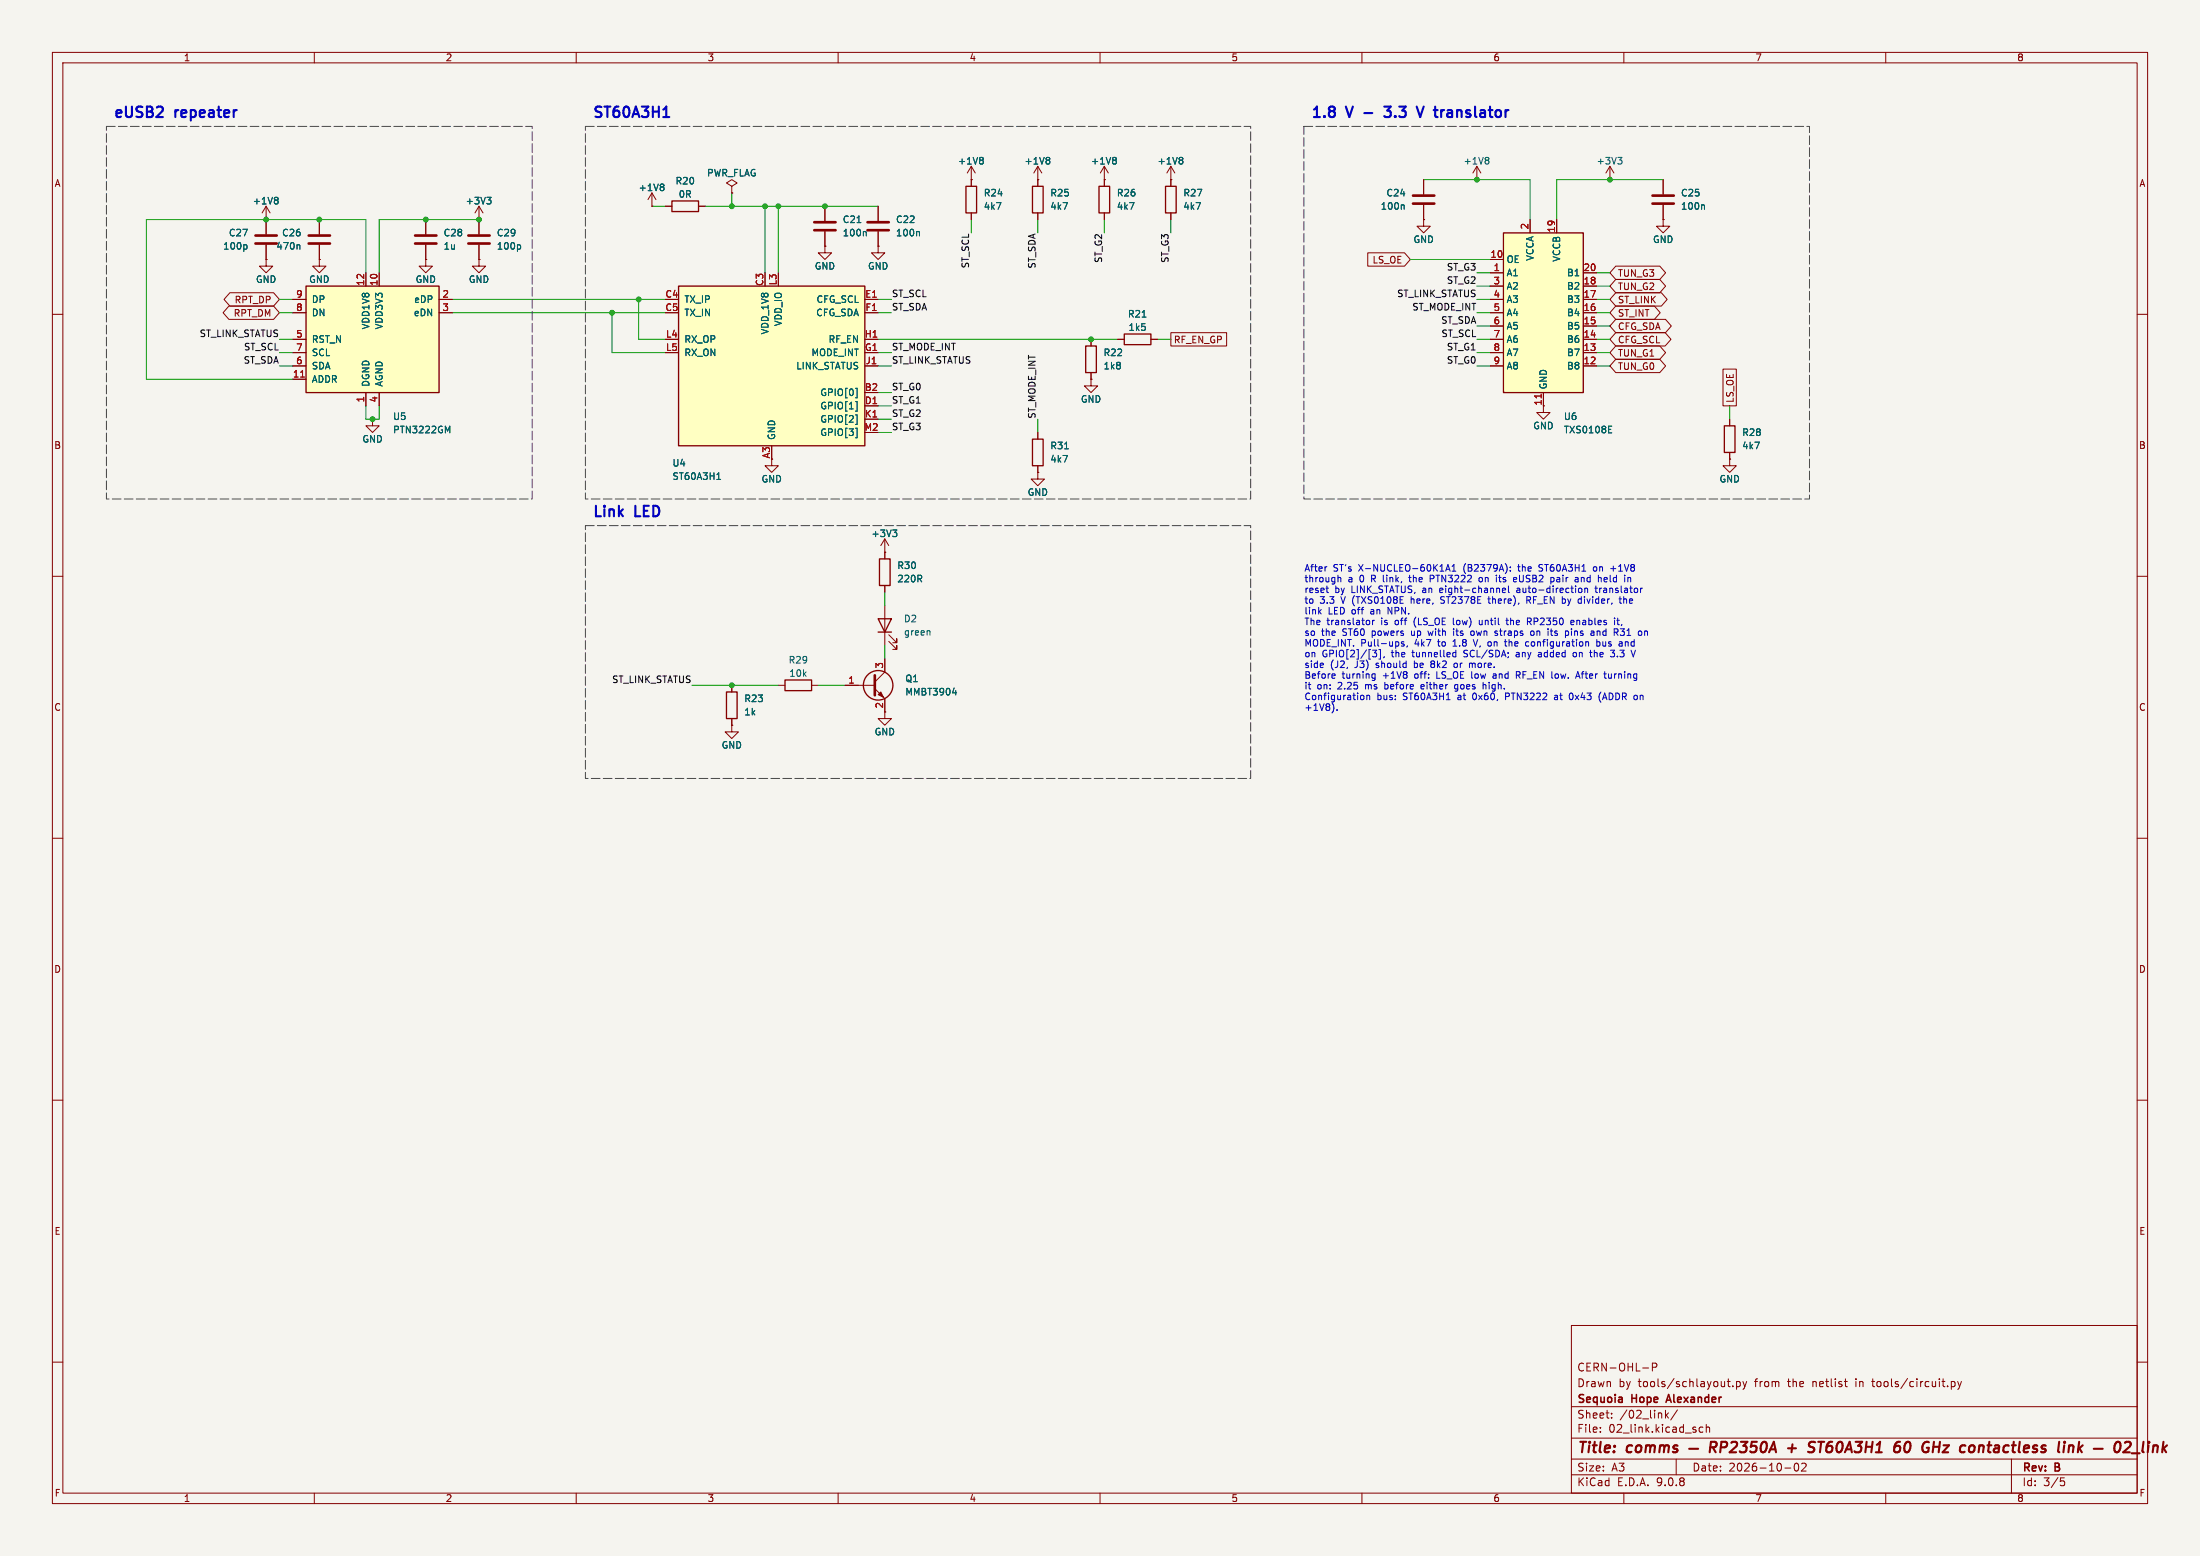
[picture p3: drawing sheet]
<svg xmlns="http://www.w3.org/2000/svg" width="420mm" height="297mm" viewBox="0 0 420 297" stroke-linecap="round" stroke-linejoin="round" font-family="sans-serif">
<path d="M0 0h420v297h-420z" fill="#f5f4ef" stroke="#f5f4ef" stroke-width=".19"/>
<g fill="none" stroke="#840000" stroke-width=".19">
<path d="M10 10h400v277h-400zM12 12h396v273h-396zM60 10v2M110 10v2M160 10v2M210 10v2M260 10v2M310 10v2M360 10v2M139.7 35.6l1-.7-1-.6-1 .6 1 .7v1.2M139.7 36.8h.1M185.4 34.3h.1"/>
<path d="M185.4 31.8l-.7 1.2M185.4 31.8l.8 1.2M185.4 31.8v3.8M198.1 34.3h.1M198.1 31.8l-.7 1.2M198.1 31.8l.8 1.2M198.1 31.8v3.8M210.8 34.3h.1M210.8 31.8v3.8M210.8 31.8l-.7 1.2M210.8 31.8l.8 1.2M223.5 34.3h.1"/>
<path d="M223.5 31.8v3.8M223.5 31.8l-.7 1.2M223.5 31.8l.8 1.2M307.3 34.3h.1M307.3 31.8l-.7 1.2M307.3 31.8l.8 1.2M307.3 31.8v2.5M317.5 34.3v2.8M317.5 39.1v2.8M185.4 40.6v1.3M198.1 40.6v1.3M210.8 40.6v1.3"/>
<path d="M223.5 40.6v1.3M317.5 41.9v1.3h1.3l-1.3 1.3-1.3-1.3h1.3M317.5 41.9h.1M10 60h2M208.3 72.4v1.3h1.2l-1.2 1.2-1.3-1.2h1.3M208.3 72.4h.1M408 60h2M10 110h2M408 110h2M10 160h2M408 160h2M10 210h2"/>
<path d="M408 210h2M300 253h108v32h-108zM10 260h2M300 278.5h108M300 274.5h108M300 268.5h108M305.5 273.2v.2M305.5 272.5v.1M307.7 270.5v.2M307.7 269.8v.1M313.6 261.1h1.1M315.4 261l.8-.1 .1-.2-.1-.4-.2-.1h-.6v1.5"/>
<path d="M317.9 269.2v1.5M318.1 270.1l.4 .6M318.5 269.7l-.6 .6M320 278.5v3M320.2 269.1l-1.3 1.9M325.1 272.5l-.4-.1-.3 .3 .1 .6h.6M325.7 272.5l.2-.1 .4 .1 .1 .9M325.7 271.9v1.5M329.7 263.7h.6M330 264.6l.3 .1M330.8 264.5v.2M331.5 263.8l.4-.1 .3 .3-.1 .6h-.6"/>
<path d="M331.5 263.7v1.5M332.7 263.7l.4 1M333.1 264.7l-.4 .5M333.4 263.7l-.3 1M342.7 279.4l.2-.1a.8 .8 0 0 1 .5 .7 .8 .8 0 0 1-.5 .8l-.2-.2-.2-.4zM343.9 279.4l.6-.1 .2 .1 .1 .3-.9 1.1h.9M352.1 263.7h.6M352.5 264.7h.2M357.3 263.7h.6M372.5 263.8l.4-.1 .3 .3-.1 .6h-.6M372.5 263.7v1.5M373.7 263.7l.4 1"/>
<path d="M374.1 264.7l-.4 .5M374.4 263.7l-.3 1M384 278.5v6.5M408 260h2M60 285v2M110 285v2M160 285v2M210 285v2M260 285v2M300 281.5h108M310 285v2M340.7 280.2h1.2"/>
<path d="M360 285v2M393.4 282.1h.7M393.5 282.7h.4l.3 .2-.2 .6-.5 .1"/>
</g>
<g fill="none" stroke="#840000" stroke-width=".4">
<path d="M322.5 276.5h1.7M326.5 276.3h.8a.55 .55 0 0 0 .4-.5 .55 .55 0 0 0-.3-.6h-.8l-.2 2M327 276.3l.5 .9M328.5 276.3h.8a.55 .55 0 0 0 .4-.5 .55 .55 0 0 0-.3-.6h-.8l-.2 2M330.5 275.4l.3-.2h.5l.3 .2v.4l-.1 .3-1.3 1.1h1.2M332.3 275.2h1.3l-.8 .8 .6 .2-.1 .8-.3 .2h-.6l-.3-.2M335.4 275.2h-1l-.2 1 .3-.2 .7 .1 .1 .2-.1 .7-.3 .2h-.5l-.3-.2M336.4 275.4a.46 .46 0 0 1 .5-.2 .46 .46 0 0 1 .4 .4 1.15 1.15 0 0 1-.8 1.6l-.2-.1a1.54 1.54 0 0 1 .1-1.7zM337.7 277.2l.9-2 .4 2M338 276.6h.9M341.3 276.4h1.6M342.2 275.7l-.2 1.5"/>
<path d="M346.5 275.3a.85 .85 0 0 0-1 .1l-.2 .2M347.1 275.2h1.2M347.7 275.2l-.3 2M363.8 275.4a.46 .46 0 0 1 .5-.2 .46 .46 0 0 1 .4 .4 1.15 1.15 0 0 1-.8 1.6l-.2-.1a1.54 1.54 0 0 1 .1-1.7zM369.1 276.2h1.1M370.3 275.2l-.2 2M371 275.9h1.1l-1.2 1.3h1M378.5 275.9l.2 .3-.1 1M396.9 275.2l-.2 2M397 276.4l.4 .8M397.6 275.9l-.9 .7M405.7 275.4l.3-.2h.4l.3 .2 .1 .4-.2 .3-1.3 1.1h1.3"/>
<path d="M406.9 277.4h1.6M409.2 275.2l-.2 1.7 .2 .3M410.2 275.9l-.2 1.3M410.3 275.2l-.1 .2M411.1 276.1a.49 .49 0 0 1 .8 .1l-.1 1M411.1 275.9l-.1 1.3M413 275.2l-.2 2M413 276.4l.5 .8M413.7 275.9l-.9 .7"/>
</g>
<path d="M318.2 267.3h.7M318.5 266.2l-.5 1.5" fill="none" stroke="#840000" stroke-width=".3"/>
<path d="M187.5 30l.2 .3-.2 .3 .2 .2v.3l-.2 .2M200.2 30l.2 .3-.2 .3 .2 .2v.3l-.2 .2M212.9 30l.2 .3-.2 .3 .2 .2v.3l-.2 .2M225.6 30l.2 .3-.2 .3 .2 .2v.3l-.2 .2M308.9 30h.7l-.4 .5M309.4 30.5l.2 .3v.3l-.2 .2M325.2 39.1l.2 .2v.6" fill="none" stroke="#006464" stroke-width=".19"/>
<path d="M184.4 35.6h2v5h-2zM197.1 35.6h2v5h-2zM209.8 35.6h2v5h-2zM222.5 35.6h2v5h-2z" fill="none" stroke="#840000" stroke-width=".25"/>
<path d="M315.5 37.3h4M315.5 38.9h4" fill="none" stroke="#840000" stroke-width=".51"/>
<path d="M287 44.5h15.3v30.4h-15.3z" fill="#ffffc2"/>
<path d="M128.3 38.4h5v2h-5zM287 44.5h15.3v30.4h-15.3zM329.2 81.3h2v5.1h-2z" fill="none" stroke="#840000" stroke-width=".25"/>
<g fill="none" stroke="#840000" stroke-width=".19">
<path d="M124.5 39.4h.1M124.5 36.8l-.8 1.3M124.5 36.8l.7 1.3M124.5 36.8v2.6M127 39.4h1.3M133.3 39.4h1.3M50.8 41.9v2.8M50.8 46.7v2.8M284.5 49.5h2.5M284.5 52.1h2.5M284.5 54.6h2.5M284.5 57.2h2.5"/>
<path d="M284.5 59.7h2.5M292.1 41.9v2.6M297.2 41.9v2.6M302.3 52.1h2.5M302.3 54.6h2.5M302.3 57.2h2.5M302.3 59.7h2.5M284.5 62.2h2.5M284.5 64.8h2.5M284.5 67.3h2.5M284.5 69.9h2.5M294.6 74.9v3.8h1.3l-1.3 1.3-1.2-1.3h1.2"/>
<path d="M302.3 62.2h2.5M302.3 64.8h2.5M302.3 67.3h2.5M302.3 69.9h2.5M71.1 80v1.3h1.3l-1.3 1.3-1.3-1.3h1.3M71.1 80h.1M330.2 87.6v1.3h1.3l-1.3 1.3-1.3-1.3h1.3M330.2 87.6h.1M330.2 80v1.3M330.2 86.4v1.2M139.7 138.4v1.3h1.3l-1.3 1.3-1.3-1.3h1.3M139.7 138.4h.1"/>
</g>
<path d="M294.2 75.2v.8" fill="none" stroke="#a90000" stroke-width=".19"/>
<path d="M126.5 35.1l.3 .3-.3 .3 .3 .2v.3l-.3 .2M46.9 46.7l.2 .3v.3l-.2 .3M307.1 82h.4M307.1 82.6h.6M307.1 81.4h.6" fill="none" stroke="#006464" stroke-width=".19"/>
<path d="M48.8 45h4M48.8 46.5h4" fill="none" stroke="#840000" stroke-width=".51"/>
<path d="M58.4 54.6h25.4v20.3h-25.4z" fill="#ffffc2"/>
<g fill="none" stroke="#840000" stroke-width=".25">
<path d="M58.4 54.6h25.4v20.3h-25.4zM207.3 66h2v5.1h-2zM214.6 63.8h5.1v2h-5.1zM197.1 83.8h2v5.1h-2zM167.6 118.1h2.6l-1.3 2.6zM167.9 106.7h2v5.1h-2zM138.7 132.1h2v5.1h-2zM149.9 129.8h5v2h-5zM167.6 120.7h2.6"/>
<circle cx="167.6" cy="130.8" r="2.82"/>
</g>
<g fill="none" stroke="#840000" stroke-width=".19">
<path d="M50.8 39.4l-.8 1.2M50.8 39.4l.8 1.2M50.8 39.4v2.5M91.4 39.4l-.7 1.2M91.4 39.4l.8 1.2M91.4 39.4v2.5M157.5 39.4v2.8M167.6 39.4v2.8M50.8 41.9h.1M50.8 49.5v1.3h1.3l-1.3 1.3-1.3-1.3h1.3M50.8 49.5h.1M55.9 57.2h2.5"/>
<path d="M55.9 59.7h2.5M61 41.9v2.8M61 46.7v2.8M69.8 52.1v2.5M72.4 52.1v2.5M83.8 57.2h2.6M83.8 59.7h2.6M91.4 41.9h.1M157.5 44.2v2.8M167.6 44.2v2.8M271.8 41.9v1.3h1.2l-1.2 1.3-1.3-1.3h1.3M271.8 41.9h.1"/>
<path d="M55.9 64.8h2.5M55.9 67.3h2.5M55.9 69.9h2.5M55.9 72.4h2.5M69.8 74.9v2.6M72.4 74.9v2.6M208.3 64.8v1.2M208.3 71.1v1.3M213.4 64.8h1.2M219.7 64.8h1.3M147.3 87.6v1.3h1.3l-1.3 1.3-1.3-1.3h1.3M198.1 90.2v1.2h1.3l-1.3 1.3-1.3-1.3h1.3"/>
<path d="M198.1 90.2h.1M198.1 82.6v1.2M198.1 88.9v1.3M168.9 105.4h.1M168.9 102.9v3.8M168.9 111.8v1.2M168.9 115.6v7.6M168.9 102.9l-.8 1.2M168.9 102.9l.8 1.2M139.7 130.8v1.3M139.7 137.2v1.2M148.6 130.8h1.3"/>
<path d="M154.9 130.8h1.3M161.3 130.8h5.7M167 131.4l1.9 2v3.8h1.3l-1.3 1.2-1.3-1.2h1.3M168.9 125.7v2.6l-1.9 1.9M169.7 122.4l1.5 1.6v-.8v.8h-.8M169.7 121.2l1.5 1.5v-.8v.8h-.8"/>
</g>
<path d="M57.4 72h.7" fill="none" stroke="#a90000" stroke-width=".19"/>
<g fill="none" stroke="#006464" stroke-width=".19">
<path d="M52.9 37.7l.2 .2-.2 .3 .2 .2v.3l-.2 .2M93 37.7h.7l-.4 .4M93.5 38.1l.2 .3v.3l-.2 .2M57.1 46.7l.1 .2v.7M163.6 42.5h.7M165.2 44.2l.2 .2v.6M175.3 44.2l.2 .2v.6M218 60.5h.8M85.4 82.3l.5-.9v1.2M203.2 85.7h.8M170.4 101.2h.8l-.4 .4M171 101.6l.2 .3v.3l-.2 .2"/>
<path d="M177.5 120.4v.8M181.8 132.2h.8M182.4 131.8v.9"/>
</g>
<path d="M58.9 45h4.1M58.9 46.5h4.1M155.4 42.4h4.1M155.4 43.9h4.1M165.6 42.4h4.1M165.6 43.9h4.1M167 128.9v3.8" fill="none" stroke="#840000" stroke-width=".51"/>
<path d="M167.6 132.6l.5-.5 .6 1z" fill="#840000" stroke="#840000" stroke-width=".19"/>
<path d="M129.5 54.6h35.6v30.5h-35.6z" fill="#ffffc2"/>
<path d="M129.5 54.6h35.6v30.5h-35.6z" fill="none" stroke="#840000" stroke-width=".25"/>
<g fill="none" stroke="#840000" stroke-width=".19">
<path d="M124.5 39.4h.1M127 39.4h1.3M133.3 39.4h1.3M139.7 36.8h.1M157.5 39.4v2.8M167.6 39.4v2.8M185.4 34.3h.1M185.4 34.3v1.3M198.1 34.3h.1M198.1 34.3v1.3M210.8 34.3h.1M210.8 34.3v1.3"/>
<path d="M223.5 34.3h.1M223.5 34.3v1.3M271.8 34.3v2.8M271.8 39.1v2.8M281.9 34.3h.1M281.9 31.8l-.7 1.2M281.9 31.8l.8 1.2M281.9 31.8v2.5M317.5 34.3v2.8M317.5 39.1v2.8M43.7 58.4h8.5l1.1 1.3-1.1 1.3h-8.5l-1.1-1.3zM43.9 55.9h8.3l1.1 1.3-1.1 1.2h-8.3l-1.1-1.2z"/>
<path d="M50.8 49.5h.1M50.8 41.9h.1M50.8 41.9v2.8M50.8 46.7v2.8M55.9 57.2h2.5M55.9 59.7h2.5M61 49.5v1.3h1.2l-1.2 1.3-1.3-1.3h1.3M61 49.5h.1M61 41.9v2.8M61 46.7v2.8M69.8 52.1v2.5M72.4 52.1v2.5"/>
<path d="M81.3 49.5v1.3h1.2l-1.2 1.3-1.3-1.3h1.3M81.3 49.5h.1M81.3 41.9v2.8M81.3 46.7v2.8M83.8 57.2h2.6M83.8 59.7h2.6M91.4 49.5v1.3h1.3l-1.3 1.3-1.2-1.3h1.2M91.4 49.5h.1M91.4 41.9h.1M91.4 41.9v2.8M91.4 46.7v2.8M157.5 47v1.3h1.2l-1.2 1.2-1.3-1.2h1.3"/>
<path d="M157.5 47h.1M157.5 44.2v2.8M165.1 57.2h2.5M165.1 59.7h2.5M167.6 47v1.3h1.3l-1.3 1.2-1.2-1.2h1.2M167.6 47h.1M167.6 44.2v2.8M185.4 40.6v1.3M198.1 40.6v1.3M210.8 40.6v1.3M223.5 40.6v1.3M261.1 48.3h7l1.1 1.2-1.1 1.3h-7z"/>
<path d="M271.8 41.9h.1M284.5 57.2h2.5M284.5 59.7h2.5M284.5 49.5h2.5M284.5 52.1h2.5M284.5 54.6h2.5M292.1 41.9v2.6M297.2 41.9v2.6M302.3 57.2h2.5M302.3 59.7h2.5M302.3 52.1h2.5M302.3 54.6h2.5"/>
<path d="M308.5 58.4h7.3l1.1 1.3-1.1 1.3h-7.3l-1.2-1.3zM308.5 50.8h8.4l1.1 1.3-1.1 1.2h-8.4l-1.2-1.2zM308.5 55.9h8.7l1.1 1.3-1.1 1.2h-8.7l-1.2-1.2zM308.5 53.3h8.4l1.1 1.3-1.1 1.3h-8.4l-1.2-1.3zM317.5 41.9h.1M55.9 64.8h2.5M55.9 69.9h2.5M55.9 67.3h2.5M55.9 72.4h2.5M69.8 74.9v2.6M72.4 74.9v2.6M165.1 64.8h2.5"/>
<path d="M165.1 69.9h2.5M165.1 77.5h2.5M208.3 72.4h.1M208.3 64.8v1.2M208.3 71.1v1.3M213.4 64.8h1.2M219.7 64.8h1.3M223.5 63.5h10.7v2.5h-10.7zM284.5 64.8h2.5M284.5 69.9h2.5M284.5 67.3h2.5M284.5 62.2h2.5"/>
<path d="M294.6 74.9v2.6M302.3 64.8h2.5M302.3 69.9h2.5M302.3 67.3h2.5M302.3 62.2h2.5M308.5 68.6h8.4l1.1 1.3-1.1 1.2h-8.4l-1.2-1.2zM308.5 61h9.4l1.2 1.2-1.2 1.3h-9.4l-1.2-1.3zM308.5 63.5h9.4l1.1 1.3-1.1 1.2h-9.4l-1.2-1.2zM308.5 66h8.4l1.1 1.3-1.1 1.3h-8.4l-1.2-1.3zM328.9 70.5h2.6v7h-2.6zM71.1 80h.1M165.1 80h2.5"/>
<path d="M198.1 90.2h.1M198.1 82.6v1.2M198.1 88.9v1.3M330.2 87.6h.1M330.2 80v1.3M330.2 86.4v1.2M168.9 105.4h.1M168.9 105.4v1.3M168.9 111.8v1.2M139.7 138.4h.1M139.7 130.8v1.3M139.7 137.2v1.2"/>
<path d="M161.3 130.8h2.5M168.9 125.7v2.6M168.9 133.4v2.5"/>
</g>
<g fill="none" stroke="#006464" stroke-width=".19">
<path d="M52.9 37.7l.2 .2-.2 .3 .2 .2v.3l-.2 .2M93 37.7h.7l-.4 .4M93.5 38.1l.2 .3v.3l-.2 .2M126.5 35.1l.3 .3-.3 .3 .3 .2v.3l-.3 .2M187.5 30l.2 .3-.2 .3 .2 .2v.3l-.2 .2M200.2 30l.2 .3-.2 .3 .2 .2v.3l-.2 .2M212.9 30l.2 .3-.2 .3 .2 .2v.3l-.2 .2M225.6 30l.2 .3-.2 .3 .2 .2v.3l-.2 .2M267.9 39.1l.2 .2v.6M284 30l.2 .3-.2 .3 .2 .2v.3l-.2 .2M325.2 39.1l.2 .2v.6M46.9 46.7l.2 .3v.3l-.2 .3"/>
<path d="M57.1 46.7l.1 .2v.7M99.1 46.7l.3 .3v.3l-.3 .3M163.6 42.5h.7M165.2 44.2l.2 .2v.6M175.3 44.2l.2 .2v.6M163.3 74.1h.3v1.8h-.3M163.3 76.7h.3v1.8h-.3M163.3 79.2h.3v1.8h-.3M218 60.5h.8M85.4 82.3l.5-.9v1.2M136.8 91.5h.8M137.1 90.4l.1-.2v1.3"/>
<path d="M163.3 81.7h.3v1.9h-.3M203.2 85.7h.8M307.1 82h.4M307.1 82.6h.6M307.1 81.4h.6M170.4 101.2h.8l-.4 .4M171 101.6l.2 .3v.3l-.2 .2M181.8 132.2h.8M182.4 131.8v.9"/>
</g>
<path d="M269.7 37.3h4.1M269.7 38.9h4.1M79.2 45h4.1M79.2 46.5h4.1M89.4 45h4.1M89.4 46.5h4.1" fill="none" stroke="#840000" stroke-width=".51"/>
<g fill="none" stroke="#009600" stroke-width=".19">
<path d="M124.5 39.4h2.5M134.6 39.4h33M139.7 36.8v2.6M146 39.4v12.7M148.6 39.4v12.7M271.8 34.3h20.3v7.6M317.5 34.3h-20.3v7.6M53.3 59.7h2.6M53.3 57.2h2.6M69.8 52.1v-10.2h-41.9v30.5h28M86.4 59.7h40.6M86.4 57.2h40.6"/>
<path d="M91.4 41.9h-19v10.2M116.8 59.7v7.6h10.2M121.9 57.2v7.6h5.1M167.6 59.7h2.6M167.6 57.2h2.6M185.4 41.9v2.6M198.1 41.9v2.6M210.8 41.9v2.6M223.5 41.9v2.6M269.2 49.5h15.3M281.9 59.7h2.6M281.9 57.2h2.6"/>
<path d="M281.9 52.1h2.6M281.9 54.6h2.6M304.8 59.7h2.5M304.8 57.2h2.5M304.8 52.1h2.5M304.8 54.6h2.5M53.3 64.8h2.6M53.3 69.9h2.6M53.3 67.3h2.6M69.8 77.5v2.5h2.6v-2.5M167.6 74.9h2.6M167.6 64.8h45.8"/>
<path d="M167.6 69.9h2.6M167.6 67.3h2.6M167.6 77.5h2.6M221 64.8h2.5M281.9 64.8h2.6M281.9 69.9h2.6M281.9 67.3h2.6M281.9 62.2h2.6M304.8 64.8h2.5M304.8 69.9h2.5M304.8 67.3h2.5M304.8 62.2h2.5"/>
<path d="M330.2 77.5v2.5M167.6 80h2.6M167.6 82.6h2.6M198.1 80v2.6M168.9 113v2.6M132.1 130.8h16.5M156.2 130.8h5.1M168.9 123.2v2.5"/>
</g>
<path d="M126.6 22.3h1.2M264.3 20.3h1.2l-.7 .8 .5 .1M264.3 22.2l.2 .1 .8-.1M270.5 20.3l.6 2 .7-2M276.4 21.7v.5" fill="none" stroke="#0000c2" stroke-width=".4"/>
<g fill="none" stroke="#0000c2" stroke-width=".19">
<path d="M251.9 116.7l.3 .5M252.2 116.4l-.5 .4M253.2 108.2h.1M253.4 113.1h.2M255.4 109.8v1.3M255.4 110.3l.2-.1 .3 .1 .1 .8M261.2 118.4l.3 .2v.4l-.3 .2M262 118.4v.8M262.4 118.4l-.4 .2M268.9 110.2h.5M269.1 109.8l.1 1.2M273 109.8v1.3"/>
<path d="M273 110.5h.5M275 115.1l.2 .1M276 109l.4-1.2 .4 1.2M276.1 108.7h.6M277.2 109h.7M277.2 108.1l.4-.3v1.2M277.4 118v1.1l.2 .1M282.4 110.3v.6l.2 .2 .3-.1M282.4 118.4v.7l.4 .1M284.2 113.9v1.1l.3 .2M286.3 109.8v1.1l.2 .2M286.8 112.7l.6-.1v-.3h-.4l-.2 .1 .1 .7h.5"/>
<path d="M287.5 118.4h.5M287.7 118v1.1l.3 .1M288 111.8v1.1l.1 .2M288.3 108.9v.1M288.3 108.2v.2M289.1 110.2l.4 .1v.2l-.6 .1M289.5 111l-.4 .1M289.7 112.6l-.2 .2 .2 .3M289.7 112.3h-.1M291.5 113.9v1.3M291.6 118h.5l.2 .2-.1 .4h-.6M291.8 114.6l.4 .6"/>
<path d="M291.9 118.6l.4 .6M292.1 114.5l-.6 .1M293.8 109h.2M294 107.8l-.2 .2 .2 .4M296.6 110.3l.1 .2-.1 .5M297.2 110.6v.4M299.9 118.8l.6-.1-.1-.2-.3-.1-.2 .2v.6h.5M301.2 110.3l.1 .8M301.3 111l-.2 .1M301.3 110.5l-.2 .1M301.4 112.4l.4-.1 .2 .2-.1 .6h-.3l-.2-.1M301.9 110.2v.9"/>
<path d="M302.1 110.2l-.2 .1M302.5 112.4l.2-.1h.3l.1 .8M302.5 112.3v.8M304.5 112.3h.5M304.6 108.2h-.3l-.1 .2v.5l.4 .1M304.7 111.8v1.1l.3 .2M306.8 110.3l-.4-.1-.2 .2 .1 .6h.5M306.8 110.5l-.6 .1M307.5 108.5h1M308.2 118v.1M308.2 118.4v.8M308.6 118.4h.5"/>
<path d="M308.8 118v1.1l.3 .1M309.1 114.3h.5M309.3 113.9v1.1l.3 .2M310 113.9v1.3M310.3 114.3l-.3 .1M310.9 110.2l.4 .2v.7M313.4 112.3h.1M254.8 129.4l-.3 .1M254.9 128.8v.1l-.6 .1M255.2 135.5v.1M259.8 132.8l.3-.1 .3 .3-.1 .5h-.5M260.9 132.8l.2-.1 .3 .1 .1 .8"/>
<path d="M260.9 132.7v.9M262 129.4h.5M262 128.7h.5M262.5 128.6v1l-.1 .2-.3 .1M262.7 124.7l.1 .4-.1 .2h-.6M263.5 124v1.8h-.3M264.3 125.3l-.2 .3M267.5 122.7l.1 .2 .5 .2-.2 .2h-.4M268.7 123.3l-.1 .2M271.5 130.7l-.2 .1v.5l.2 .2M271.9 131l-.6 .1M272.6 120.4l.2 .9"/>
<path d="M273.1 126.4l.3 .3-.2 .1-.1 .4 .3 .2M277.4 123.3h.7M277.5 120v.1M277.5 120.4v.9M277.5 122.4h-.1M277.6 124.5l.3 .1M277.7 131.9h.3M277.9 125.3l-.3 .1M277.9 124.1v1.3M277.9 130.7l-.2 .2v.4l.1 .2h.4M278 126.6h-.3l-.1 .2v.5l.4 .1M280.8 120.6v.6l.2 .1 .3-.1"/>
<path d="M281 126.6l.1 .2M281.3 122.1l.4 1.2M283.1 130.2v1.3M283.3 130.7l-.2 .1M283.5 130.7l.2 .1M285.4 128.6l-.3 .1M285.5 129h-.3l-.2 .2 .1 .2 .4 .1M285.5 120.9h.3l.1 .2-.4 .2M285.5 120.4l.3 .1M287.4 123.2l.3 .1M287.4 132.3v1.3M287.4 133h.5"/>
<path d="M289.6 124.5l-.1 .1M289.6 124.9l-.2 .2 .2 .3M289.8 128.9l.4 .6M290.1 128.3l-.6-.1v1.3M290.1 128.8l-.6 .1M291.4 123.3h.4M292.3 120.6l.1-.2 .4 .2 .1 .4-.2 .2-.3 .1-.1-.1zM294.1 124.9h-.3l-.1 .2v.2l.4 .1M295.9 120.4h.5M296.1 120v1.1l.3 .2M297.2 132.7l-.4 .1M297.2 133.1h-.3l-.2 .2 .1 .2 .4 .1"/>
<path d="M299.6 133.3l.3 .3 .2-.1M300 120v.1M300 120.4v.9M300.1 132.3h-.2l-.3 .2M300.4 124.7v.6l.1 .1 .3-.1M300.8 129.5l.4-1.3 .4 1.3M300.9 129.1h.6M303.3 122.7v.6M303.4 124.5h.5M303.6 124.1v1.1M303.8 125.4h.1M304.8 122.5h.4l.2 .2-.1 .6h-.5"/>
<path d="M304.8 122.1v1.2M304.9 120.4v.9M305.3 120.4l-.4 .2M305.6 132.1a1.46 1.46 0 0 0 0 1.9M306.4 132.3l-.5 1.3M307.1 128.6v.7l.3 .2M308.2 124.1l-.4 .5 .4 .1v.4l-.2 .3h-.4M309.3 121.2l.2 .1 .5-.1M309.3 120h.8M309.6 122.5l.1 .8M309.7 123.3h-.1M309.7 122.8l-.1 .1"/>
<path d="M309.9 120.5l.1 .1M312.2 124.1l-.4 1.3M314 120.6l.2-.2 .3 .1v.8M314 120.4v.9"/>
</g>
<path d="M20.3 24.1h81.3v71.2h-81.3zM111.8 24.1h127v71.2h-127zM248.9 24.1h96.5v71.2h-96.5zM111.8 100.3h127v48.3h-127z" fill="none" stroke="#484848" stroke-width=".19" stroke-dasharray="1.7 .6"/>
<path d="M57.4 72h.7M294.2 75.2v.8" fill="none" stroke="#a90000" stroke-width=".19"/>
<g fill="#009600" stroke="#009600" stroke-width=".19">
<circle cx="208.3" cy="64.8" r=".46"/>
<circle cx="281.9" cy="34.3" r=".46"/>
<circle cx="121.9" cy="57.2" r=".46"/>
<circle cx="139.7" cy="39.4" r=".46"/>
<circle cx="146" cy="39.4" r=".46"/>
<circle cx="148.6" cy="39.4" r=".46"/>
<circle cx="139.7" cy="130.8" r=".46"/>
<circle cx="61" cy="41.9" r=".46"/>
<circle cx="50.8" cy="41.9" r=".46"/>
<circle cx="307.3" cy="34.3" r=".46"/>
<circle cx="157.5" cy="39.4" r=".46"/>
<circle cx="81.3" cy="41.9" r=".46"/>
<circle cx="71.1" cy="80" r=".46"/>
<circle cx="116.8" cy="59.7" r=".46"/>
<circle cx="91.4" cy="41.9" r=".46"/>
</g>
<g font-size="2.8" fill="#0000c2">
<text x="21.6" y="22.6">eUSB2</text>
<text x="33.5" y="22.6">repeater</text>
<text x="113" y="22.6">ST60A3H1</text>
<text x="250.2" y="22.6">1.8</text>
<text x="257.3" y="22.6">V</text>
<text x="261.3" y="22.6">-</text>
<text x="266.1" y="22.6">3.3</text>
<text x="273.2" y="22.6">V</text>
<text x="277.2" y="22.6">translator</text>
<text x="113" y="98.8">Link</text>
<text x="121.4" y="98.8">LED</text>
</g>
<g font-size="2.8" fill="#840000">
<text x="301" y="277.9">Title:</text>
<text x="310.6" y="277.9">comms</text>
<text x="343.7" y="277.9">+</text>
<text x="348.5" y="277.9">ST60A3H1</text>
<text x="365.7" y="277.9">60</text>
<text x="371.8" y="277.9">GHz</text>
<text x="379.9" y="277.9">contactless</text>
<text x="399.3" y="277.9">link</text>
</g>
<g font-size="2.1" fill="#840000">
<text x="301" y="262">CERN-OHL-P</text>
<text x="301" y="268.2">Sequoia</text>
<text x="301" y="265">Drawn</text>
<text x="309" y="265">by</text>
<text x="311.6" y="268.2">Hope</text>
<text x="312.8" y="265">tools/schlayout.py</text>
<text x="318.9" y="268.2">Alexander</text>
<text x="335.2" y="265">from</text>
<text x="341.6" y="265">the</text>
<text x="346.4" y="265">netlist</text>
<text x="354.8" y="265">in</text>
<text x="358.2" y="265">tools/circuit.py</text>
<text x="301" y="273.7">File:</text>
<text x="301" y="271">Sheet:</text>
<text x="307.1" y="273.7">02_link.kicad_sch</text>
<text x="309.2" y="271">/02_link/</text>
<text x="301" y="281.1">Size:</text>
<text x="307.6" y="281.1">A3</text>
<text x="323" y="281.1">Date:</text>
<text x="330" y="281.1">2026-10-02</text>
<text x="386" y="281.3">Rev:</text>
<text x="392.4" y="281.3">B</text>
<text x="301" y="283.9">KiCad</text>
<text x="308.7" y="283.9">E.D.A.</text>
<text x="316.3" y="283.9">9.0.8</text>
<text x="386" y="283.9">Id:</text>
<text x="390.1" y="283.9">3/5</text>
</g>
<g font-size="1.8" fill="#840000">
<text x="35" y="11.9">1</text>
<text x="85" y="11.9">2</text>
<text x="135" y="11.9">3</text>
<text x="185" y="11.9">4</text>
<text x="235" y="11.9">5</text>
<text x="285" y="11.9">6</text>
<text x="335" y="11.9">7</text>
<text x="385" y="11.9">8</text>
<text x="10.3" y="35.9">A</text>
<text x="408.3" y="35.9">A</text>
<text x="261.9" y="50.5">LS_OE</text>
<text x="308.8" y="53">TUN_G3</text>
<text x="44.7" y="58.1">RPT_DP</text>
<text x="308.8" y="58.1">ST_LINK</text>
<text x="308.8" y="55.6">TUN_G2</text>
<text x="44.5" y="60.6">RPT_DM</text>
<text x="224" y="65.7">RF_EN_GP</text>
<text x="308.8" y="60.6">ST_INT</text>
<text x="308.8" y="63.2">CFG_SDA</text>
<text x="308.8" y="65.7">CFG_SCL</text>
<text x="308.8" y="70.8">TUN_G0</text>
<text x="308.8" y="68.3">TUN_G1</text>
<text x="331.2" y="77" transform="rotate(-90 331.2 77)">LS_OE</text>
<text x="10.3" y="85.9">B</text>
<text x="147.1" y="87.6" transform="rotate(-90 147.1 87.6)">A3</text>
<text x="408.2" y="85.9">B</text>
<text x="10.3" y="135.9">C</text>
<text x="168.7" y="135.3" transform="rotate(-90 168.7 135.3)">2</text>
<text x="408.2" y="135.9">C</text>
<text x="10.3" y="185.9">D</text>
<text x="408.2" y="185.9">D</text>
<text x="10.3" y="235.9">E</text>
<text x="408.3" y="235.9">E</text>
<text x="10.3" y="285.9">F</text>
<text x="35" y="286.9">1</text>
<text x="85" y="286.9">2</text>
<text x="135" y="286.9">3</text>
<text x="185" y="286.9">4</text>
<text x="235" y="286.9">5</text>
<text x="285" y="286.9">6</text>
<text x="335" y="286.9">7</text>
<text x="385" y="286.9">8</text>
<text x="408.3" y="285.9">F</text>
</g>
<g font-size="1.8" fill="#006464">
<text x="128.9" y="35.4">R20</text>
<text x="134.9" y="33.9">PWR_FLAG</text>
<text x="182.8" y="31.6">+1V8</text>
<text x="195.5" y="31.6">+1V8</text>
<text x="208.2" y="31.6">+1V8</text>
<text x="220.9" y="31.6">+1V8</text>
<text x="279.3" y="31.6">+1V8</text>
<text x="304.7" y="31.6">+3V3</text>
<text x="48.2" y="39.2">+1V8</text>
<text x="88.8" y="39.2">+3V3</text>
<text x="121.8" y="36.7">+1V8</text>
<text x="129.5" y="37.9">0R</text>
<text x="187.7" y="40.2">4k7</text>
<text x="187.7" y="37.7">R24</text>
<text x="200.4" y="40.2">4k7</text>
<text x="200.4" y="37.7">R25</text>
<text x="213.1" y="40.2">4k7</text>
<text x="213.1" y="37.7">R26</text>
<text x="225.8" y="40.2">4k7</text>
<text x="225.8" y="37.7">R27</text>
<text x="263.5" y="40.2">100n</text>
<text x="264.6" y="37.7">C24</text>
<text x="320.8" y="40.2">100n</text>
<text x="320.8" y="37.7">C25</text>
<text x="42.5" y="47.9">100p</text>
<text x="43.6" y="45.3">C27</text>
<text x="52.7" y="47.9">470n</text>
<text x="53.8" y="45.3">C26</text>
<text x="84.6" y="47.9">1u</text>
<text x="84.6" y="45.3">C28</text>
<text x="94.8" y="47.9">100p</text>
<text x="94.8" y="45.3">C29</text>
<text x="160.8" y="45.3">100n</text>
<text x="160.8" y="42.8">C21</text>
<text x="171" y="45.3">100n</text>
<text x="171" y="42.8">C22</text>
<text x="269.7" y="46.6">GND</text>
<text x="315.5" y="46.6">GND</text>
<text x="155.4" y="51.7">GND</text>
<text x="165.6" y="51.7">GND</text>
<text x="287.5" y="50.4">OE</text>
<text x="287.5" y="52.9">A1</text>
<text x="293" y="49.9" transform="rotate(-90 293 49.9)">VCCA</text>
<text x="298" y="50.1" transform="rotate(-90 298 50.1)">VCCB</text>
<text x="299.1" y="52.9">B1</text>
<text x="48.8" y="54.2">GND</text>
<text x="58.9" y="54.2">GND</text>
<text x="59.4" y="58">DP</text>
<text x="79" y="58">eDP</text>
<text x="79.2" y="54.2">GND</text>
<text x="89.4" y="54.2">GND</text>
<text x="130.6" y="58">TX_IP</text>
<text x="155.8" y="58">CFG_SCL</text>
<text x="287.5" y="55.5">A2</text>
<text x="287.5" y="58">A3</text>
<text x="299.1" y="55.5">B2</text>
<text x="299.1" y="58">B3</text>
<text x="59.4" y="60.6">DN</text>
<text x="59.4" y="65.6">RST_N</text>
<text x="70.7" y="63" transform="rotate(-90 70.7 63)">VDD1V8</text>
<text x="73.3" y="63" transform="rotate(-90 73.3 63)">VDD3V3</text>
<text x="78.9" y="60.6">eDN</text>
<text x="130.6" y="60.6">TX_IN</text>
<text x="130.6" y="65.6">RX_OP</text>
<text x="146.9" y="63.9" transform="rotate(-90 146.9 63.9)">VDD_1V8</text>
<text x="149.5" y="62.4" transform="rotate(-90 149.5 62.4)">VDD_IO</text>
<text x="155.7" y="60.6">CFG_SDA</text>
<text x="158.1" y="65.6">RF_EN</text>
<text x="215.2" y="60.8">R21</text>
<text x="215.3" y="63.3">1k5</text>
<text x="287.5" y="60.6">A4</text>
<text x="287.5" y="63.1">A5</text>
<text x="287.5" y="65.6">A6</text>
<text x="299.1" y="60.6">B4</text>
<text x="299.1" y="63.1">B5</text>
<text x="299.1" y="65.6">B6</text>
<text x="59.4" y="68.2">SCL</text>
<text x="59.4" y="70.7">SDA</text>
<text x="130.6" y="68.2">RX_ON</text>
<text x="151.9" y="70.7">LINK_STATUS</text>
<text x="154.8" y="68.2">MODE_INT</text>
<text x="210.6" y="70.7">1k8</text>
<text x="210.6" y="68.2">R22</text>
<text x="287.5" y="68.2">A7</text>
<text x="287.5" y="70.7">A8</text>
<text x="299.1" y="68.2">B7</text>
<text x="299.1" y="70.7">B8</text>
<text x="59.4" y="73.3">ADDR</text>
<text x="70.7" y="73.9" transform="rotate(-90 70.7 73.9)">DGND</text>
<text x="73.3" y="73.9" transform="rotate(-90 73.3 73.9)">AGND</text>
<text x="156.5" y="75.8">GPIO[0]</text>
<text x="206.2" y="77.1">GND</text>
<text x="295.5" y="74.4" transform="rotate(-90 295.5 74.4)">GND</text>
<text x="74.9" y="82.9">PTN3222GM</text>
<text x="74.9" y="80.4">U5</text>
<text x="156.5" y="78.3">GPIO[1]</text>
<text x="156.5" y="80.9">GPIO[2]</text>
<text x="156.5" y="83.4">GPIO[3]</text>
<text x="292.6" y="82.1">GND</text>
<text x="298.5" y="80.4">U6</text>
<text x="298.5" y="82.9">TXS0108E</text>
<text x="332.5" y="83.4">R28</text>
<text x="69.1" y="84.7">GND</text>
<text x="128.3" y="89.3">U4</text>
<text x="148.2" y="84.1" transform="rotate(-90 148.2 84.1)">GND</text>
<text x="200.4" y="88.5">4k7</text>
<text x="200.4" y="86">R31</text>
<text x="332.5" y="86">4k7</text>
<text x="128.3" y="91.8">ST60A3H1</text>
<text x="145.3" y="92.3">GND</text>
<text x="196.1" y="94.8">GND</text>
<text x="328.2" y="92.3">GND</text>
<text x="166.3" y="102.7">+3V3</text>
<text x="171.2" y="111.4">220R</text>
<text x="171.2" y="108.8">R30</text>
<text x="172.5" y="119">D2</text>
<text x="172.5" y="121.5">green</text>
<text x="150.5" y="126.8">R29</text>
<text x="150.6" y="129.4">10k</text>
<text x="172.7" y="130.4">Q1</text>
<text x="142" y="134.2">R23</text>
<text x="142" y="136.8">1k</text>
<text x="172.7" y="132.9">MMBT3904</text>
<text x="137.7" y="143.1">GND</text>
<text x="166.9" y="140.6">GND</text>
</g>
<g font-size="1.8" fill="#a90000">
<text x="291.8" y="43.9" transform="rotate(-90 291.8 43.9)">2</text>
<text x="296.9" y="44.5" transform="rotate(-90 296.9 44.5)">19</text>
<text x="284.4" y="49.3">10</text>
<text x="285" y="51.8">1</text>
<text x="302.2" y="51.8">20</text>
<text x="56.4" y="56.9">9</text>
<text x="56.4" y="59.4">8</text>
<text x="69.6" y="54.7" transform="rotate(-90 69.6 54.7)">12</text>
<text x="72.1" y="54.7" transform="rotate(-90 72.1 54.7)">10</text>
<text x="84.4" y="56.9">2</text>
<text x="84.4" y="59.4">3</text>
<text x="126.9" y="56.9">C4</text>
<text x="126.9" y="59.4">C5</text>
<text x="145.8" y="54.7" transform="rotate(-90 145.8 54.7)">C3</text>
<text x="148.3" y="54.6" transform="rotate(-90 148.3 54.6)">L3</text>
<text x="165.1" y="56.9">E1</text>
<text x="165.1" y="59.4">F1</text>
<text x="285" y="54.4">3</text>
<text x="285" y="56.9">4</text>
<text x="285" y="59.4">5</text>
<text x="302.2" y="54.4">18</text>
<text x="302.2" y="56.9">17</text>
<text x="302.2" y="59.4">16</text>
<text x="56.4" y="64.5">5</text>
<text x="127" y="64.5">L4</text>
<text x="165" y="64.5">H1</text>
<text x="285" y="62">6</text>
<text x="285" y="64.5">7</text>
<text x="302.2" y="62">15</text>
<text x="302.2" y="64.5">14</text>
<text x="56.4" y="67.1">7</text>
<text x="56.4" y="69.6">6</text>
<text x="127" y="67.1">L5</text>
<text x="165" y="67.1">G1</text>
<text x="165.2" y="69.6">J1</text>
<text x="285" y="67.1">8</text>
<text x="285" y="69.6">9</text>
<text x="302.2" y="67.1">13</text>
<text x="302.2" y="69.6">12</text>
<text x="55.8" y="72.1">11</text>
<text x="69.6" y="76.9" transform="rotate(-90 69.6 76.9)">1</text>
<text x="72.1" y="76.9" transform="rotate(-90 72.1 76.9)">4</text>
<text x="165" y="74.7">B2</text>
<text x="165" y="77.2">D1</text>
<text x="294.4" y="77.5" transform="rotate(-90 294.4 77.5)">11</text>
<text x="164.9" y="82.3">M2</text>
<text x="165" y="79.8">K1</text>
<text x="161.9" y="130.6">1</text>
<text x="168.7" y="127.7" transform="rotate(-90 168.7 127.7)">3</text>
</g>
<g font-size="1.8" fill="#0f0f0f">
<text x="185.1" y="51.3" transform="rotate(-90 185.1 51.3)">ST_SCL</text>
<text x="197.8" y="51.4" transform="rotate(-90 197.8 51.4)">ST_SDA</text>
<text x="210.5" y="50.3" transform="rotate(-90 210.5 50.3)">ST_G2</text>
<text x="223.2" y="50.3" transform="rotate(-90 223.2 50.3)">ST_G3</text>
<text x="276.1" y="51.7">ST_G3</text>
<text x="170.2" y="59.3">ST_SDA</text>
<text x="170.2" y="56.8">ST_SCL</text>
<text x="266.6" y="56.8">ST_LINK_STATUS</text>
<text x="269.5" y="59.3">ST_MODE_INT</text>
<text x="276.1" y="54.3">ST_G2</text>
<text x="38" y="64.4">ST_LINK_STATUS</text>
<text x="275" y="61.9">ST_SDA</text>
<text x="275.1" y="64.4">ST_SCL</text>
<text x="46.4" y="69.5">ST_SDA</text>
<text x="46.5" y="67">ST_SCL</text>
<text x="170.2" y="69.5">ST_LINK_STATUS</text>
<text x="170.2" y="67">ST_MODE_INT</text>
<text x="276.1" y="69.5">ST_G0</text>
<text x="276.1" y="67">ST_G1</text>
<text x="170.2" y="77.1">ST_G1</text>
<text x="170.2" y="74.6">ST_G0</text>
<text x="170.2" y="79.7">ST_G2</text>
<text x="170.2" y="82.2">ST_G3</text>
<text x="197.8" y="80" transform="rotate(-90 197.8 80)">ST_MODE_INT</text>
<text x="116.8" y="130.5">ST_LINK_STATUS</text>
</g>
<g font-size="1.8" fill="#0000c2">
<text x="248.9" y="109.4">After</text>
<text x="248.9" y="111.5">through</text>
<text x="248.9" y="113.5">reset</text>
<text x="254.5" y="109.4">ST's</text>
<text x="254.8" y="113.5">by</text>
<text x="257.3" y="111.5">a</text>
<text x="258.1" y="113.5">LINK_STATUS,</text>
<text x="259.5" y="109.4">X-NUCLEO-60K1A1</text>
<text x="259.7" y="111.5">0</text>
<text x="262" y="111.5">R link,</text>
<text x="269.7" y="111.5">the</text>
<text x="271.8" y="113.5">an</text>
<text x="273.8" y="111.5">PTN3222</text>
<text x="275.3" y="113.5">eight-channel</text>
<text x="279.6" y="109.4">(B2379A):</text>
<text x="283.4" y="111.5">on</text>
<text x="286.9" y="111.5">its</text>
<text x="290.2" y="113.5">auto-direction</text>
<text x="290.3" y="109.4">the</text>
<text x="290.4" y="111.5">eUSB2</text>
<text x="294.4" y="109.4">ST60A3H1</text>
<text x="297.7" y="111.5">pair</text>
<text x="302.6" y="111.5">and</text>
<text x="305.1" y="109.4">on</text>
<text x="305.5" y="113.5">translator</text>
<text x="307.2" y="111.5">held</text>
<text x="308.5" y="109.4">+1V8</text>
<text x="248.9" y="115.6">to</text>
<text x="248.9" y="117.6">link</text>
<text x="248.9" y="119.7">The</text>
<text x="252" y="115.6">3.3</text>
<text x="253.3" y="119.7">translator</text>
<text x="253.5" y="117.6">LED off</text>
<text x="256.2" y="115.6">V (TXS0108E</text>
<text x="261.9" y="117.6">an</text>
<text x="263.8" y="119.7">is</text>
<text x="265.4" y="117.6">NPN.</text>
<text x="266.6" y="119.7">off</text>
<text x="269.8" y="115.6">here,</text>
<text x="270.4" y="119.7">(LS_OE</text>
<text x="275.7" y="115.6">ST2378E</text>
<text x="278.1" y="119.7">low)</text>
<text x="283.2" y="119.7">until</text>
<text x="285" y="115.6">there),</text>
<text x="288.7" y="119.7">the</text>
<text x="292.5" y="115.6">RF_EN by</text>
<text x="292.8" y="119.7">RP2350</text>
<text x="301.4" y="119.7">enables</text>
<text x="302.8" y="115.6">divider,</text>
<text x="309.9" y="119.7">it,</text>
<text x="310.9" y="115.6">the</text>
<text x="248.9" y="121.7">so</text>
<text x="248.9" y="123.7">MODE_INT. Pull-ups,</text>
<text x="248.9" y="125.8">on</text>
<text x="252.3" y="121.7">the</text>
<text x="252.4" y="125.8">GPIO[2]/[3],</text>
<text x="256.4" y="121.7">ST60</text>
<text x="262.2" y="121.7">powers</text>
<text x="265.8" y="125.8">the</text>
<text x="269.9" y="121.7">up</text>
<text x="269.9" y="125.8">tunnelled</text>
<text x="270.2" y="123.7">4k7</text>
<text x="273.3" y="121.7">with</text>
<text x="274.8" y="123.7">to</text>
<text x="277.9" y="123.7">1.8</text>
<text x="278.3" y="121.7">its</text>
<text x="279.9" y="125.8">SCL/SDA;</text>
<text x="281.9" y="121.7">own</text>
<text x="282" y="123.7">V, on</text>
<text x="286.6" y="121.7">straps</text>
<text x="288.4" y="123.7">the</text>
<text x="290.1" y="125.8">any</text>
<text x="292.5" y="123.7">configuration</text>
<text x="293.7" y="121.7">on</text>
<text x="294.5" y="125.8">added</text>
<text x="297.2" y="121.7">its</text>
<text x="300.7" y="121.7">pins</text>
<text x="301.4" y="125.8">on</text>
<text x="304.9" y="125.8">the</text>
<text x="305.8" y="121.7">and</text>
<text x="306.3" y="123.7">bus</text>
<text x="309" y="125.8">3.3</text>
<text x="310.4" y="121.7">R31</text>
<text x="310.8" y="123.7">and</text>
<text x="248.9" y="127.8">side</text>
<text x="248.9" y="129.9">Before</text>
<text x="248.9" y="131.9">it</text>
<text x="251.4" y="131.9">on:</text>
<text x="254" y="127.8">(J2,</text>
<text x="255.5" y="131.9">2.25</text>
<text x="256.2" y="129.9">turning</text>
<text x="258.8" y="127.8">J3)</text>
<text x="260.9" y="131.9">ms</text>
<text x="263" y="127.8">should</text>
<text x="264.1" y="129.9">+1V8</text>
<text x="264.8" y="131.9">before</text>
<text x="270.3" y="129.9">off:</text>
<text x="270.4" y="127.8">be</text>
<text x="271.9" y="131.9">either</text>
<text x="273.8" y="127.8">8k2</text>
<text x="274.7" y="129.9">LS_OE low</text>
<text x="278.4" y="127.8">or</text>
<text x="278.6" y="131.9">goes</text>
<text x="281.5" y="127.8">more.</text>
<text x="284.1" y="131.9">high.</text>
<text x="285.9" y="129.9">and</text>
<text x="290.5" y="129.9">RF_EN low.</text>
<text x="302.4" y="129.9">After</text>
<text x="308" y="129.9">turning</text>
<text x="248.9" y="134">Configuration</text>
<text x="248.9" y="136">+1V8).</text>
<text x="262.9" y="134">bus:</text>
<text x="268" y="134">ST60A3H1</text>
<text x="278.6" y="134">at</text>
<text x="281.6" y="134">0x60,</text>
<text x="288" y="134">PTN3222</text>
<text x="297.6" y="134">at</text>
<text x="300.7" y="134">0x43</text>
<text x="306.5" y="134">(ADDR</text>
<text x="313.4" y="134">on</text>
</g>
</svg>
